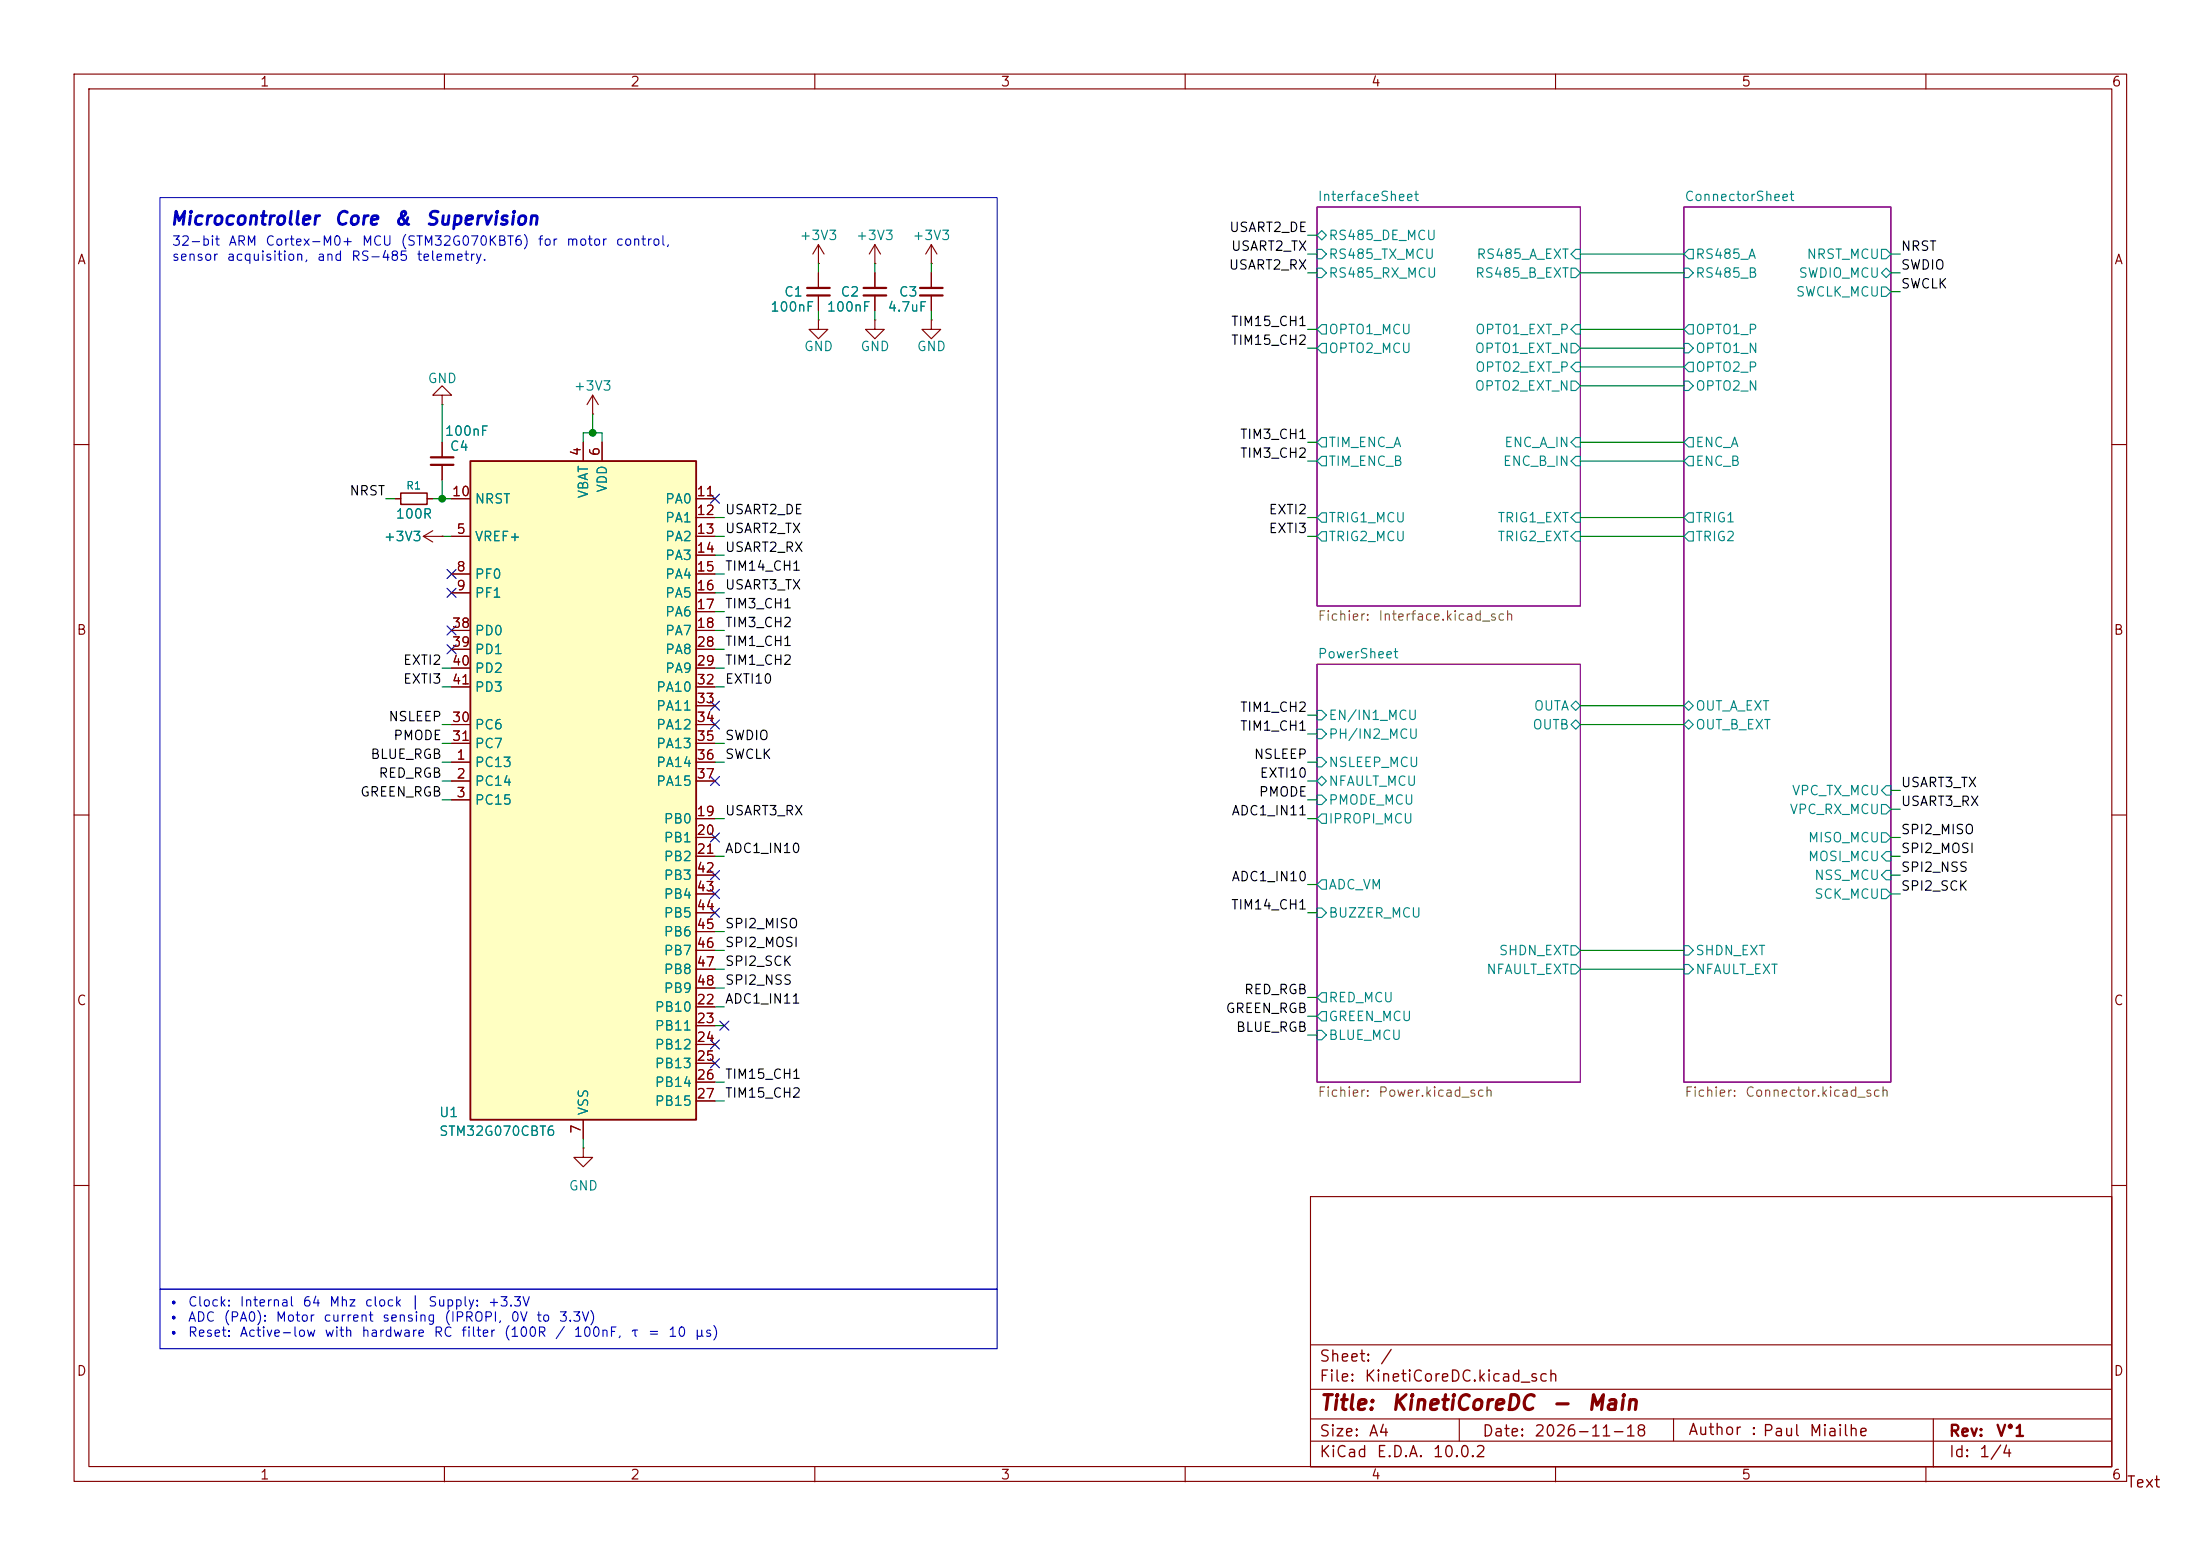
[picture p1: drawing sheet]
<svg xmlns="http://www.w3.org/2000/svg" width="297mm" height="210mm" viewBox="0 0 297 210" stroke-linecap="round" stroke-linejoin="round" font-family="sans-serif">
<path d="M0 0h297v210h-297z" fill="#fff" stroke="#fff" stroke-width=".14"/>
<g fill="none" stroke="#840000" stroke-width=".15">
<path d="M10 10h277.1v189.9h-277.1zM12 12h273.1v185.9h-273.1zM60 10v2M110 10v2M160 10v2M210 10v2M260 10v2M110.5 35.6h.1M110.5 33l-.8 1.3M110.5 33l.8 1.3M110.5 33v2.6M110.5 36.8v2.1"/>
<path d="M110.5 39.9v2M118.1 35.6h.1M118.1 33v2.6M118.1 36.8v2.1M118.1 39.9v2M118.1 33l-.8 1.3M118.1 33l.8 1.3M125.7 35.6h.1M125.7 33l.8 1.3M125.7 33l-.7 1.3M125.7 33v2.6M125.7 36.8v2.1"/>
<path d="M125.7 39.9v2M59.7 53.3h1.3l-1.3-1.2-1.3 1.2h1.3v1.3M59.7 54.6h.1M59.7 59.7v2M80 55.9h.1M80 53.3l-.8 1.3M80 53.3l.8 1.3M80 53.3v2.6M110.5 43.2v1.3h-1.3l1.3 1.2 1.3-1.2h-1.3M110.5 43.2h.1M118.1 43.2v1.3h-1.3l1.3 1.2 1.3-1.2h-1.3M118.1 43.2h.1"/>
<path d="M125.7 43.2v1.3h-1.2l1.2 1.2 1.3-1.2h-1.3M125.7 43.2h.1M10 60h2M53.3 67.3h.8M57.1 72.4l1.3 .8M57.1 72.4h2.6M57.7 67.3h.7M58.4 71.6l-1.3 .8M59.7 72.4h.1M59.7 62.7v2.1M285.1 60h1.9M10 110h2"/>
<path d="M285.1 110h1.9M78.7 154.9v1.3h1.3l-1.3 1.3-1.2-1.3h1.2M78.7 154.9h.1M10 160h2M176.9 161.5h108.2v36.5h-108.2zM285.1 160h1.9M60 198v2M110 198v2M160 198v2M177 194.5h108M177 191.5h108M177 187.5h108"/>
<path d="M177 181.5h108M197 191.5v3M210 198v2M225.9 191.5v3M260 198v2M261 191.5v6.5"/>
</g>
<path d="M177.8 27.9h35.6v53.9h-35.6zM227.3 27.9h28v118.2h-28zM177.8 89.7h35.6v56.4h-35.6z" fill="none" stroke="#840084" stroke-width=".15"/>
<g fill="none" stroke="#008484" stroke-width=".15">
<path d="M177.8 31.8l.6-.7 .7 .7-.7 .6zM177.8 36.2h.6l.7 .6-.7 .7h-.6zM177.8 33.7h.6l.7 .6-.7 .6h-.6zM212.1 36.2h.6l.7 .6-.7 .7h-.6zM212.7 33.7h.7v1.2h-.7l-.6-.6zM227.3 36.2h.7l.6 .6-.6 .7h-.7zM228 33.7h.6v1.2h-.6l-.7-.6zM254 33.7h.6l.7 .6-.7 .6h-.6zM254 38.7h.6l.7 .7-.7 .6h-.6zM254 36.8l.6-.6 .7 .6-.7 .7zM177.8 44.5l.6-.7h.7v1.3h-.7zM177.8 47l.6-.6h.7v1.2h-.7z"/>
<path d="M177.8 59.7l.6-.6h.7v1.2h-.7zM212.1 46.4h.6l.7 .6-.7 .6h-.6zM212.1 51.4h.6l.7 .7-.7 .6h-.6zM212.7 43.8h.7v1.3h-.7l-.6-.6zM212.7 48.9h.7v1.3h-.7l-.6-.7zM212.7 59.1h.7v1.2h-.7l-.6-.6zM227.3 46.4h.7l.6 .6-.6 .6h-.7zM227.3 51.4h.7l.6 .7-.6 .6h-.7zM227.3 49.5l.7-.6h.6v1.3h-.6zM228 43.8h.6v1.3h-.6l-.7-.6zM228 59.1h.6v1.2h-.6l-.7-.6zM177.8 62.2l.6-.6h.7v1.3h-.7z"/>
<path d="M177.8 69.9l.6-.7h.7v1.3h-.7zM178.4 71.8h.7v1.2h-.7l-.6-.6zM212.7 61.6h.7v1.3h-.7l-.6-.7zM212.7 71.8h.7v1.2h-.7l-.6-.6zM212.7 69.2h.7v1.3h-.7l-.6-.6zM227.3 62.2l.7-.6h.6v1.3h-.6zM228 69.2h.6v1.3h-.6l-.7-.6zM228 71.8h.6v1.2h-.6l-.7-.6zM177.8 95.9h.6l.7 .6-.7 .7h-.6zM177.8 98.4h.6l.7 .7-.7 .6h-.6zM212.1 95.3l.6-.7 .7 .7-.7 .6zM212.1 97.8l.6-.6 .7 .6-.7 .6z"/>
<path d="M227.3 95.3l.7-.7 .6 .7-.6 .6zM227.3 97.8l.7-.6 .6 .6-.6 .6zM177.8 110.5l.6-.6h.7v1.2h-.7zM177.8 105.4l.6-.6 .7 .6-.7 .6zM177.8 102.2h.6l.7 .7-.7 .6h-.6zM177.8 107.3h.6l.7 .7-.7 .6h-.6zM178.4 118.7h.7v1.3h-.7l-.6-.6zM254 112.4h.6l.7 .6-.7 .7h-.6zM254 108.6h.6l.7 .6-.7 .7h-.6zM254.6 114.9h.7v1.3h-.7l-.6-.6zM254.6 117.5h.7v1.2h-.7l-.6-.6zM254.6 106h.7v1.3h-.7l-.6-.6z"/>
<path d="M177.8 139.1h.6l.7 .6-.7 .6h-.6zM177.8 137.2l.6-.7h.7v1.3h-.7zM177.8 134.6l.6-.6h.7v1.3h-.7zM177.8 122.6h.6l.7 .6-.7 .6h-.6zM212.1 130.2h.6l.7 .6-.7 .6h-.6zM212.1 127.6h.6l.7 .7-.7 .6h-.6zM227.3 127.6h.7l.6 .7-.6 .6h-.7zM227.3 130.2h.7l.6 .6-.6 .6h-.7zM254 120h.6l.7 .7-.7 .6h-.6z"/>
</g>
<path d="M109 38.9h3M109 39.9h3M116.6 38.9h3M116.6 39.9h3M124.2 38.9h3.1M124.2 39.9h3.1M58.2 62.7h3M58.2 61.7h3" fill="none" stroke="#840000" stroke-width=".3"/>
<path d="M54.1 66.5h3.6v1.6h-3.6z" fill="none" stroke="#840000" stroke-width=".2"/>
<path d="M63.5 62.2h30.5v88.9h-30.5z" fill="#ffffc2"/>
<path d="M63.5 62.2h30.5v88.9h-30.5z" fill="none" stroke="#840000" stroke-width=".25"/>
<g fill="none" stroke="#840000" stroke-width=".15">
<path d="M110.5 36.8v2.1M110.5 39.9v2M118.1 36.8v2.1M118.1 39.9v2M125.7 36.8v2.1M125.7 39.9v2M59.7 59.7v2M78.7 59.7v2.5M81.3 59.7v2.5M53.3 67.3h.8M57.7 67.3h.7M59.7 72.4h.1"/>
<path d="M59.7 62.7v2.1M61 72.4h2.5M61 77.5h2.5M61 67.3h2.5M94 72.4h2.5M94 77.5h2.5M94 67.3h2.5M94 69.9h2.5M94 74.9h2.5M61 80h2.5M61 85.1h2.5M61 87.6h2.5"/>
<path d="M61 90.2h2.5M61 97.8h2.5M61 92.7h2.5M94 80h2.5M94 82.6h2.5M94 85.1h2.5M94 87.6h2.5M94 90.2h2.5M94 97.8h2.5M94 92.7h2.5M94 95.3h2.5M61 102.9h2.5"/>
<path d="M61 105.4h2.5M61 108h2.5M61 100.3h2.5M94 102.9h2.5M94 105.4h2.5M94 110.5h2.5M94 113h2.5M94 115.6h2.5M94 100.3h2.5M94 118.1h2.5M94 135.9h2.5M94 138.4h2.5"/>
<path d="M94 120.7h2.5M94 123.2h2.5M94 125.7h2.5M94 128.3h2.5M94 130.8h2.5M94 133.4h2.5M78.7 151.1v2.6M94 141h2.5M94 143.5h2.5M94 146.1h2.5M94 148.6h2.5"/>
</g>
<g fill="none" stroke="#008400" stroke-width=".15">
<path d="M110.5 35.6v1.2M118.1 35.6v1.2M125.7 35.6v1.2M176.5 36.8h1.3M176.5 34.3h1.3M176.5 31.8h1.3M213.4 36.8h13.9M213.4 34.3h13.9M255.3 36.8h1.2M255.3 34.3h1.2M255.3 39.4h1.2M59.7 54.6v5.1"/>
<path d="M78.7 59.7v-1.3h2.6v1.3M80 55.9v2.5M110.5 41.9v1.3M118.1 41.9v1.3M125.7 41.9v1.3M176.5 59.7h1.3M176.5 44.5h1.3M176.5 47h1.3M213.4 59.7h13.9M213.4 52.1h13.9M213.4 49.5h13.9M213.4 44.5h13.9"/>
<path d="M213.4 47h13.9M52.1 67.3h1.2M58.4 67.3h2.6M59.7 72.4h1.3M59.7 64.8v2.5M96.5 69.9h1.3M96.5 72.4h1.3M96.5 77.5h1.3M96.5 74.9h1.3M176.5 69.9h1.3M176.5 62.2h1.3M176.5 72.4h1.3"/>
<path d="M213.4 69.9h13.9M213.4 62.2h13.9M213.4 72.4h13.9M59.7 90.2h1.3M59.7 97.8h1.3M59.7 92.7h1.3M96.5 85.1h1.3M96.5 82.6h1.3M96.5 90.2h1.3M96.5 92.7h1.3M96.5 80h1.3M96.5 87.6h1.3"/>
<path d="M176.5 96.5h1.3M176.5 99.1h1.3M213.4 95.3h13.9M213.4 97.8h13.9M59.7 108h1.3M59.7 105.4h1.3M59.7 102.9h1.3M59.7 100.3h1.3M96.5 115.6h1.3M96.5 110.5h1.3M96.5 102.9h1.3M96.5 100.3h1.3"/>
<path d="M176.5 110.5h1.3M176.5 108h1.3M176.5 105.4h1.3M176.5 102.9h1.3M176.5 119.4h1.3M255.3 115.6h1.2M255.3 118.1h1.2M255.3 113h1.2M255.3 109.2h1.2M255.3 106.7h1.2M96.5 130.8h1.3M96.5 128.3h1.3"/>
<path d="M96.5 138.4h1.3M96.5 135.9h1.3M96.5 133.4h1.3M96.5 125.7h1.3M176.5 137.2h1.3M176.5 123.2h1.3M176.5 139.7h1.3M176.5 134.6h1.3M213.4 130.8h13.9M213.4 128.3h13.9M255.3 120.7h1.2M78.7 153.7v1.2"/>
<path d="M96.5 148.6h1.3M96.5 146.1h1.3"/>
</g>
<g fill="none" stroke="#000084" stroke-width=".15">
<path d="M60.4 76.9l1.2 1.2M60.4 79.4l1.2 1.2M61.6 76.9l-1.2 1.2M61.6 79.4l-1.2 1.2M95.9 66.7l1.2 1.2M97.1 66.7l-1.2 1.2M60.4 87l1.2 1.2M60.4 84.5l1.2 1.2M61.6 87l-1.2 1.2M61.6 84.5l-1.2 1.2M95.9 97.2l1.2 1.2M95.9 94.6l1.2 1.3"/>
<path d="M97.1 97.2l-1.2 1.2M97.1 94.6l-1.2 1.3M95.9 112.4l1.2 1.2M95.9 117.5l1.2 1.2M95.9 104.8l1.2 1.2M97.1 112.4l-1.2 1.2M97.1 117.5l-1.2 1.2M97.1 104.8l-1.2 1.2M95.9 120l1.2 1.3M95.9 122.6l1.2 1.2M97.1 120l-1.2 1.3M97.1 122.6l-1.2 1.2"/>
<path d="M97.2 137.8l1.2 1.2M98.4 137.8l-1.2 1.2M95.9 142.9l1.2 1.2M95.9 140.4l1.2 1.2M97.1 142.9l-1.2 1.2M97.1 140.4l-1.2 1.2"/>
</g>
<path d="M21.6 174h113v8h-113z" fill="none" stroke="#0000c2" stroke-width=".15"/>
<path d="M21.6 26.7h113v147.3h-113z" fill="none" stroke="#0000c2" stroke-width=".14"/>
<g fill="#008400" stroke="#008400" stroke-width=".14">
<circle cx="59.7" cy="67.3" r=".46"/>
<circle cx="80" cy="58.4" r=".46"/>
</g>
<g font-size="2" fill="#840000">
<text x="178" y="190.8">Title:</text>
<text x="187.7" y="190.8">KinetiCoreDC</text>
<text x="209.3" y="190.8">-</text>
<text x="214.1" y="190.8">Main</text>
</g>
<g font-size="1.8" fill="#0000c2">
<text x="22.9" y="30.8">Microcontroller</text>
<text x="45" y="30.8">Core</text>
<text x="53.1" y="30.8">&amp;</text>
<text x="57.3" y="30.8">Supervision</text>
</g>
<g font-size="1.5" fill="#840000">
<text x="178" y="184.2">Sheet:</text>
<text x="186.2" y="184.2">/</text>
<text x="178" y="186.9">File:</text>
<text x="184.1" y="186.9">KinetiCoreDC.kicad_sch</text>
<text x="178" y="197.1">KiCad</text>
<text x="178" y="194.3">Size:</text>
<text x="184.7" y="194.3">A4</text>
<text x="185.7" y="197.1">E.D.A.</text>
<text x="193.3" y="197.1">10.0.2</text>
<text x="200" y="194.3">Date:</text>
<text x="207" y="194.3">2026-11-18</text>
<text x="227.8" y="194.1">Author</text>
<text x="236.3" y="194.1">: Paul</text>
<text x="244.1" y="194.2">Miailhe</text>
<text x="263" y="194.3">Rev:</text>
<text x="263" y="197.1">Id:</text>
<text x="267.1" y="197.1">1/4</text>
<text x="269.4" y="194.3">V°1</text>
<text x="287" y="201.2">Text</text>
</g>
<g font-size="1.3" fill="#840000">
<text x="35" y="12">1</text>
<text x="85" y="12">2</text>
<text x="135" y="12">3</text>
<text x="185" y="12">4</text>
<text x="235" y="12">5</text>
<text x="285" y="12">6</text>
<text x="10.3" y="36">A</text>
<text x="285.3" y="36">A</text>
<text x="78.7" y="61.7" transform="rotate(-90 78.7 61.7)">4</text>
<text x="81.3" y="61.7" transform="rotate(-90 81.3 61.7)">6</text>
<text x="60.9" y="67.3">10</text>
<text x="93.9" y="67.3">11</text>
<text x="93.9" y="69.8">12</text>
<text x="61.5" y="72.4">5</text>
<text x="61.5" y="77.4">8</text>
<text x="93.9" y="72.4">13</text>
<text x="93.9" y="74.9">14</text>
<text x="93.9" y="77.4">15</text>
<text x="61.5" y="80">9</text>
<text x="93.9" y="80">16</text>
<text x="93.9" y="82.5">17</text>
<text x="10.3" y="86">B</text>
<text x="60.9" y="85.1">38</text>
<text x="60.9" y="87.6">39</text>
<text x="93.9" y="85.1">18</text>
<text x="93.9" y="87.6">28</text>
<text x="285.3" y="86">B</text>
<text x="60.9" y="90.1">40</text>
<text x="60.9" y="92.7">41</text>
<text x="93.9" y="90.1">29</text>
<text x="93.9" y="92.7">32</text>
<text x="93.9" y="95.2">33</text>
<text x="60.9" y="97.8">30</text>
<text x="60.9" y="100.3">31</text>
<text x="93.9" y="97.8">34</text>
<text x="93.9" y="100.3">35</text>
<text x="61.5" y="102.8">1</text>
<text x="61.5" y="105.4">2</text>
<text x="61.5" y="107.9">3</text>
<text x="93.9" y="102.8">36</text>
<text x="93.9" y="105.4">37</text>
<text x="93.9" y="110.5">19</text>
<text x="93.9" y="113">20</text>
<text x="93.9" y="115.5">21</text>
<text x="93.9" y="118.1">42</text>
<text x="93.9" y="120.6">43</text>
<text x="93.9" y="123.2">44</text>
<text x="93.9" y="125.7">45</text>
<text x="93.9" y="128.2">46</text>
<text x="93.9" y="130.8">47</text>
<text x="10.3" y="136">C</text>
<text x="93.9" y="135.9">22</text>
<text x="93.9" y="133.3">48</text>
<text x="285.3" y="136">C</text>
<text x="93.9" y="138.4">23</text>
<text x="93.9" y="140.9">24</text>
<text x="93.9" y="143.5">25</text>
<text x="93.9" y="146">26</text>
<text x="93.9" y="148.6">27</text>
<text x="78.7" y="153.1" transform="rotate(-90 78.7 153.1)">7</text>
<text x="10.3" y="186">D</text>
<text x="285.3" y="186">D</text>
<text x="35" y="200">1</text>
<text x="85" y="200">2</text>
<text x="135" y="200">3</text>
<text x="185" y="200">4</text>
<text x="235" y="200">5</text>
<text x="285" y="200">6</text>
</g>
<g font-size="1.3" fill="#008484">
<text x="177.8" y="27.5">InterfaceSheet</text>
<text x="227.3" y="27.5">ConnectorSheet</text>
<text x="107.8" y="32.7">+3V3</text>
<text x="115.5" y="32.7">+3V3</text>
<text x="123.1" y="32.7">+3V3</text>
<text x="179.3" y="32.7">RS485_DE_MCU</text>
<text x="179.3" y="35.3">RS485_TX_MCU</text>
<text x="199.2" y="35.3">RS485_A_EXT</text>
<text x="228.8" y="35.3">RS485_A</text>
<text x="243.8" y="35.3">NRST_MCU</text>
<text x="105.8" y="40.3">C1</text>
<text x="113.4" y="40.3">C2</text>
<text x="121.3" y="40.3">C3</text>
<text x="179.3" y="37.8">RS485_RX_MCU</text>
<text x="199.1" y="37.8">RS485_B_EXT</text>
<text x="228.8" y="37.8">RS485_B</text>
<text x="242.4" y="40.3">SWCLK_MCU</text>
<text x="242.7" y="37.8">SWDIO_MCU</text>
<text x="103.9" y="42.4">100nF</text>
<text x="108.5" y="47.7">GND</text>
<text x="111.5" y="42.4">100nF</text>
<text x="116.1" y="47.7">GND</text>
<text x="119.7" y="42.4">4.7uF</text>
<text x="123.7" y="47.7">GND</text>
<text x="179.3" y="45.4">OPTO1_MCU</text>
<text x="179.3" y="48">OPTO2_MCU</text>
<text x="199" y="48">OPTO1_EXT_N</text>
<text x="199.1" y="45.4">OPTO1_EXT_P</text>
<text x="228.8" y="48">OPTO1_N</text>
<text x="228.8" y="45.4">OPTO1_P</text>
<text x="57.7" y="52">GND</text>
<text x="77.4" y="53">+3V3</text>
<text x="199" y="53">OPTO2_EXT_N</text>
<text x="199.1" y="50.5">OPTO2_EXT_P</text>
<text x="228.8" y="53">OPTO2_N</text>
<text x="228.8" y="50.5">OPTO2_P</text>
<text x="60" y="59.1">100nF</text>
<text x="60.6" y="61.2">C4</text>
<text x="179.3" y="60.7">TIM_ENC_A</text>
<text x="179.3" y="63.2">TIM_ENC_B</text>
<text x="202.8" y="63.2">ENC_B_IN</text>
<text x="203" y="60.7">ENC_A_IN</text>
<text x="228.8" y="60.7">ENC_A</text>
<text x="228.8" y="63.2">ENC_B</text>
<text x="53.3" y="70.3">100R</text>
<text x="64" y="68.3">NRST</text>
<text x="79.7" y="67.4" transform="rotate(-90 79.7 67.4)">VBAT</text>
<text x="82.3" y="66.6" transform="rotate(-90 82.3 66.6)">VDD</text>
<text x="89.7" y="68.3">PA0</text>
<text x="89.7" y="70.8">PA1</text>
<text x="179.3" y="70.8">TRIG1_MCU</text>
<text x="202.1" y="70.8">TRIG1_EXT</text>
<text x="228.8" y="70.8">TRIG1</text>
<text x="51.7" y="73.4">+3V3</text>
<text x="64" y="73.4">VREF+</text>
<text x="89.7" y="73.4">PA2</text>
<text x="89.7" y="75.9">PA3</text>
<text x="179.3" y="73.4">TRIG2_MCU</text>
<text x="202.1" y="73.4">TRIG2_EXT</text>
<text x="228.8" y="73.4">TRIG2</text>
<text x="64" y="78.4">PF0</text>
<text x="64" y="81">PF1</text>
<text x="89.7" y="78.4">PA4</text>
<text x="89.7" y="81">PA5</text>
<text x="89.7" y="83.5">PA6</text>
<text x="64" y="86.1">PD0</text>
<text x="64" y="88.6">PD1</text>
<text x="89.7" y="86.1">PA7</text>
<text x="89.7" y="88.6">PA8</text>
<text x="177.8" y="89.2">PowerSheet</text>
<text x="64" y="91.1">PD2</text>
<text x="64" y="93.7">PD3</text>
<text x="88.5" y="93.7">PA10</text>
<text x="89.7" y="91.1">PA9</text>
<text x="64" y="98.8">PC6</text>
<text x="64" y="101.3">PC7</text>
<text x="88.5" y="96.2">PA11</text>
<text x="88.5" y="98.8">PA12</text>
<text x="88.5" y="101.3">PA13</text>
<text x="179.3" y="97.5">EN/IN1_MCU</text>
<text x="179.3" y="100">PH/IN2_MCU</text>
<text x="206.8" y="98.8">OUTB</text>
<text x="207" y="96.2">OUTA</text>
<text x="228.8" y="96.2">OUT_A_EXT</text>
<text x="228.8" y="98.8">OUT_B_EXT</text>
<text x="64" y="103.8">PC13</text>
<text x="64" y="106.4">PC14</text>
<text x="88.5" y="103.8">PA14</text>
<text x="88.5" y="106.4">PA15</text>
<text x="179.3" y="106.4">NFAULT_MCU</text>
<text x="179.3" y="103.8">NSLEEP_MCU</text>
<text x="241.8" y="107.7">VPC_TX_MCU</text>
<text x="64" y="108.9">PC15</text>
<text x="89.5" y="111.5">PB0</text>
<text x="179.3" y="111.5">IPROPI_MCU</text>
<text x="179.3" y="108.9">PMODE_MCU</text>
<text x="241.5" y="110.2">VPC_RX_MCU</text>
<text x="89.5" y="114">PB1</text>
<text x="89.5" y="116.5">PB2</text>
<text x="89.5" y="119.1">PB3</text>
<text x="244" y="114">MISO_MCU</text>
<text x="244" y="116.5">MOSI_MCU</text>
<text x="244.8" y="119.1">NSS_MCU</text>
<text x="89.5" y="121.6">PB4</text>
<text x="89.5" y="124.2">PB5</text>
<text x="179.3" y="120.4">ADC_VM</text>
<text x="179.3" y="124.2">BUZZER_MCU</text>
<text x="244.8" y="121.6">SCK_MCU</text>
<text x="89.5" y="126.7">PB6</text>
<text x="89.5" y="129.2">PB7</text>
<text x="89.5" y="131.8">PB8</text>
<text x="200.6" y="131.8">NFAULT_EXT</text>
<text x="202.3" y="129.2">SHDN_EXT</text>
<text x="228.8" y="129.2">SHDN_EXT</text>
<text x="228.8" y="131.8">NFAULT_EXT</text>
<text x="88.3" y="136.9">PB10</text>
<text x="89.5" y="134.3">PB9</text>
<text x="179.3" y="135.6">RED_MCU</text>
<text x="88.3" y="139.4">PB11</text>
<text x="88.3" y="141.9">PB12</text>
<text x="179.3" y="140.7">BLUE_MCU</text>
<text x="179.3" y="138.1">GREEN_MCU</text>
<text x="88.3" y="144.5">PB13</text>
<text x="88.3" y="147">PB14</text>
<text x="88.3" y="149.6">PB15</text>
<text x="59.2" y="153.6">STM32G070CBT6</text>
<text x="59.2" y="151.1">U1</text>
<text x="79.7" y="150.6" transform="rotate(-90 79.7 150.6)">VSS</text>
<text x="76.7" y="161">GND</text>
</g>
<g font-size="1.3" fill="#0000c2">
<text x="23.1" y="33.5">32-bit</text>
<text x="23.1" y="35.5">sensor</text>
<text x="30.5" y="35.5">acquisition,</text>
<text x="30.8" y="33.5">ARM</text>
<text x="35.7" y="33.5">Cortex-M0+</text>
<text x="42.7" y="35.5">and</text>
<text x="47.3" y="35.5">RS-485</text>
<text x="48.8" y="33.5">MCU</text>
<text x="54" y="33.5">(STM32G070KBT6)</text>
<text x="56.2" y="35.5">telemetry.</text>
<text x="72.5" y="33.5">for</text>
<text x="76.3" y="33.5">motor</text>
<text x="83" y="33.5">control,</text>
<text x="22.5" y="176.7">•</text>
<text x="22.5" y="178.7">•</text>
<text x="25.3" y="176.7">Clock:</text>
<text x="25.3" y="178.7">ADC</text>
<text x="30.1" y="178.7">(PA0):</text>
<text x="32.3" y="176.7">Internal</text>
<text x="37.1" y="178.7">Motor</text>
<text x="40.8" y="176.7">64</text>
<text x="43.6" y="178.7">current</text>
<text x="44.3" y="176.7">Mhz</text>
<text x="49.1" y="176.7">clock</text>
<text x="51.5" y="178.7">sensing</text>
<text x="55.3" y="176.7">|</text>
<text x="57.7" y="176.7">Supply:</text>
<text x="59.9" y="178.7">(IPROPI,</text>
<text x="65.8" y="176.7">+3.3V</text>
<text x="68.8" y="178.7">0V</text>
<text x="72.3" y="178.7">to</text>
<text x="75.4" y="178.7">3.3V)</text>
<text x="22.5" y="180.7">•</text>
<text x="25.3" y="180.7">Reset:</text>
<text x="32.3" y="180.7">Active-low</text>
<text x="43.7" y="180.7">with</text>
<text x="48.7" y="180.7">hardware</text>
<text x="58.5" y="180.7">RC</text>
<text x="62.2" y="180.7">filter</text>
<text x="67.9" y="180.7">(100R</text>
<text x="74.8" y="180.7">/</text>
<text x="77.3" y="180.7">100nF,</text>
<text x="85" y="180.7">τ</text>
<text x="87.4" y="180.7">=</text>
<text x="90.1" y="180.7">10</text>
<text x="93.7" y="180.7">µs)</text>
</g>
<g font-size="1.3">
<text x="165.9" y="31.6">USART2_DE</text>
<text x="166.1" y="34.2">USART2_TX</text>
<text x="256.5" y="34.2">NRST</text>
<text x="165.8" y="36.7">USART2_RX</text>
<text x="256.5" y="39.2">SWCLK</text>
<text x="256.5" y="36.7">SWDIO</text>
<text x="166.1" y="46.9">TIM15_CH2</text>
<text x="166.1" y="44.3">TIM15_CH1</text>
<text x="167.3" y="59.6">TIM3_CH1</text>
<text x="167.3" y="62.1">TIM3_CH2</text>
<text x="47.1" y="67.2">NRST</text>
<text x="97.8" y="69.7">USART2_DE</text>
<text x="171.2" y="69.7">EXTI2</text>
<text x="97.8" y="74.8">USART2_RX</text>
<text x="97.8" y="72.3">USART2_TX</text>
<text x="97.8" y="77.3">TIM14_CH1</text>
<text x="171.2" y="72.3">EXTI3</text>
<text x="97.8" y="82.4">TIM3_CH1</text>
<text x="97.8" y="79.9">USART3_TX</text>
<text x="97.8" y="87.5">TIM1_CH1</text>
<text x="97.8" y="85">TIM3_CH2</text>
<text x="54.3" y="92.6">EXTI3</text>
<text x="54.3" y="90">EXTI2</text>
<text x="97.8" y="90">TIM1_CH2</text>
<text x="97.8" y="92.6">EXTI10</text>
<text x="52.4" y="97.7">NSLEEP</text>
<text x="53" y="100.2">PMODE</text>
<text x="97.8" y="100.2">SWDIO</text>
<text x="167.3" y="96.4">TIM1_CH2</text>
<text x="167.3" y="98.9">TIM1_CH1</text>
<text x="48.5" y="107.8">GREEN_RGB</text>
<text x="49.9" y="102.7">BLUE_RGB</text>
<text x="51" y="105.3">RED_RGB</text>
<text x="97.8" y="102.7">SWCLK</text>
<text x="169.2" y="102.7">NSLEEP</text>
<text x="169.9" y="107.8">PMODE</text>
<text x="170" y="105.3">EXTI10</text>
<text x="256.5" y="106.6">USART3_TX</text>
<text x="97.8" y="110.4">USART3_RX</text>
<text x="166.2" y="110.4">ADC1_IN11</text>
<text x="256.5" y="112.9">SPI2_MISO</text>
<text x="256.5" y="109.1">USART3_RX</text>
<text x="97.8" y="115.4">ADC1_IN10</text>
<text x="166.2" y="119.3">ADC1_IN10</text>
<text x="256.5" y="115.4">SPI2_MOSI</text>
<text x="256.5" y="118">SPI2_NSS</text>
<text x="97.8" y="125.6">SPI2_MISO</text>
<text x="166.1" y="123.1">TIM14_CH1</text>
<text x="256.5" y="120.5">SPI2_SCK</text>
<text x="97.8" y="128.1">SPI2_MOSI</text>
<text x="97.8" y="130.7">SPI2_SCK</text>
<text x="97.8" y="135.8">ADC1_IN11</text>
<text x="97.8" y="133.2">SPI2_NSS</text>
<text x="165.4" y="137">GREEN_RGB</text>
<text x="167.9" y="134.5">RED_RGB</text>
<text x="166.8" y="139.6">BLUE_RGB</text>
<text x="97.8" y="145.9">TIM15_CH1</text>
<text x="97.8" y="148.5">TIM15_CH2</text>
</g>
<g font-size="1.3" fill="#848400">
<text x="177.8" y="84.1">Fichier:</text>
<text x="186" y="84.1">Interface.kicad_sch</text>
<text x="177.8" y="148.3">Fichier:</text>
<text x="186" y="148.3">Power.kicad_sch</text>
<text x="227.3" y="148.3">Fichier:</text>
<text x="235.5" y="148.3">Connector.kicad_sch</text>
</g>
<text font-size="1" fill="#008484" x="54.8" y="66.3">R1</text>
</svg>
